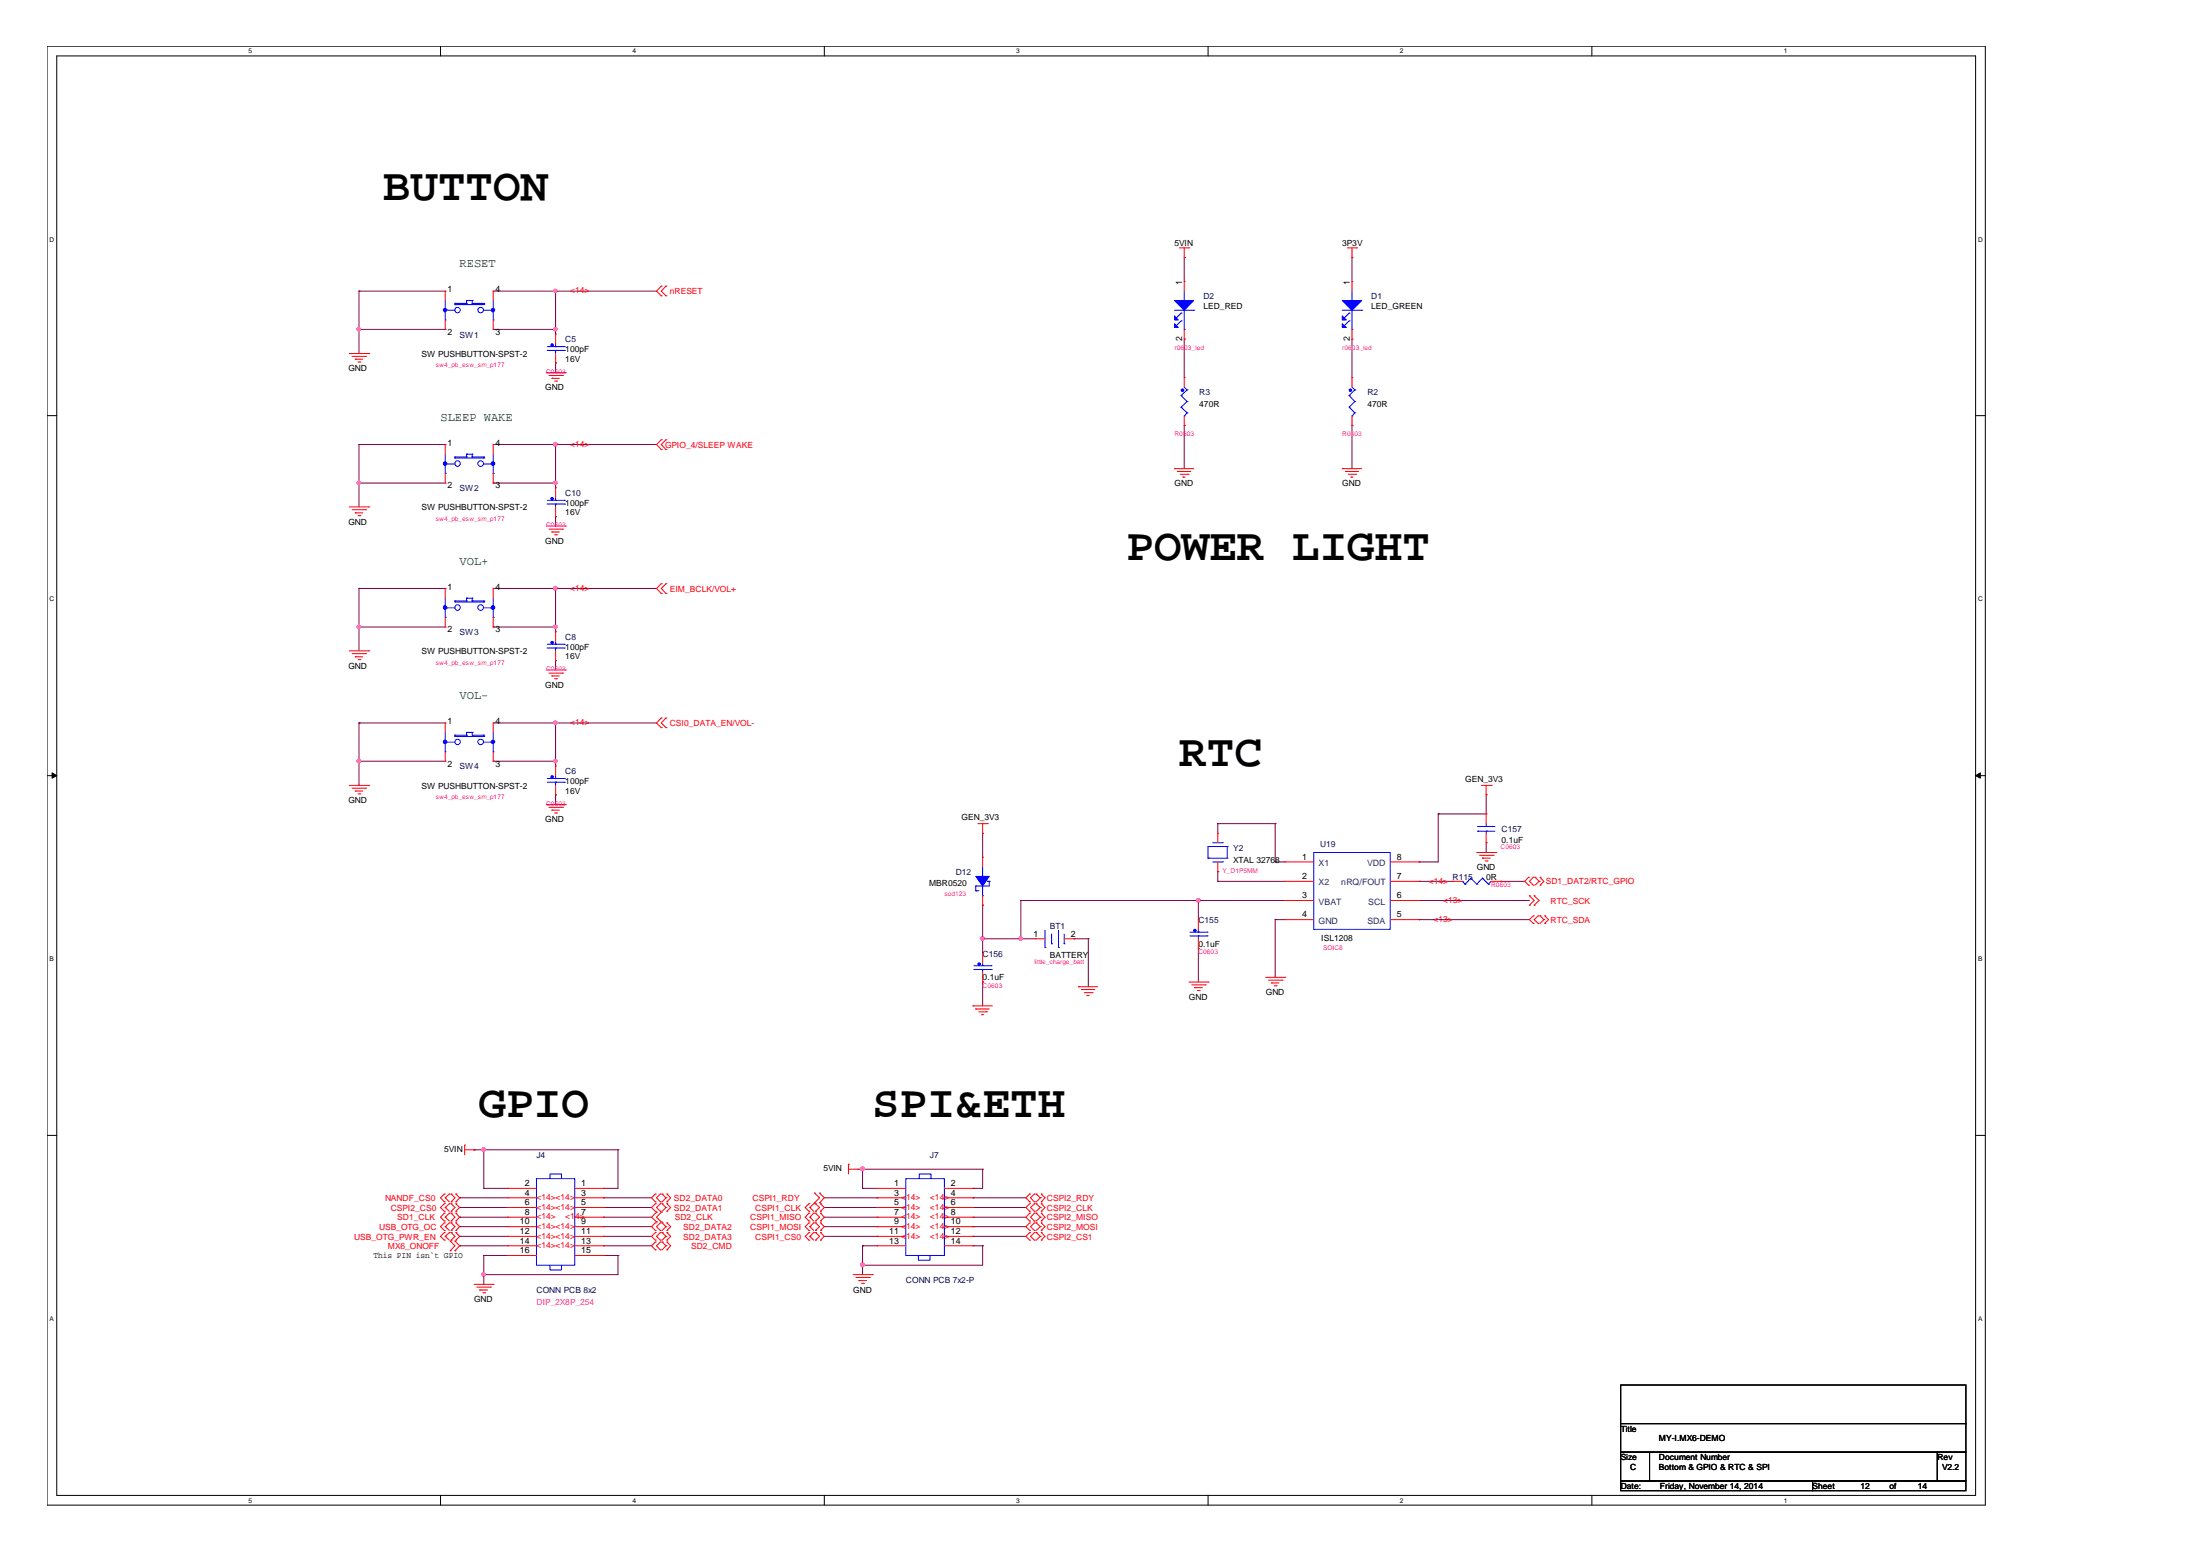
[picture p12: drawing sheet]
<svg xmlns="http://www.w3.org/2000/svg" width="297mm" height="210mm" viewBox="0 0 297 210" stroke-linecap="round" stroke-linejoin="round" font-family="sans-serif">
<path d="M6.3 6.2h261.8v197h-261.8zM7.7 7.5h259v194.4h-259z" fill="none" stroke="#000" stroke-width=".14"/>
<g fill="#fff">
<path d="M33.6 6.4h.5v1h-.5z"/>
<path d="M33.6 202h.5v1h-.5z"/>
</g>
<path d="M59.5 6.2v1.3M59.5 201.9v1.3" fill="none" stroke="#000" stroke-width=".14"/>
<g fill="#fff">
<path d="M85.4 6.4h.5v1h-.5z"/>
<path d="M85.4 202h.5v1h-.5z"/>
</g>
<path d="M111.3 6.2v1.3M111.3 201.9v1.3" fill="none" stroke="#000" stroke-width=".14"/>
<g fill="#fff">
<path d="M137.2 6.4h.5v1h-.5z"/>
<path d="M137.2 202h.5v1h-.5z"/>
</g>
<path d="M163.1 6.2v1.3M163.1 201.9v1.3" fill="none" stroke="#000" stroke-width=".14"/>
<g fill="#fff">
<path d="M189 6.4h.5v1h-.5z"/>
<path d="M189 202h.5v1h-.5z"/>
</g>
<path d="M214.9 6.2v1.3M214.9 201.9v1.3" fill="none" stroke="#000" stroke-width=".14"/>
<g fill="#fff">
<path d="M240.8 6.4h.5v1h-.5z"/>
<path d="M240.8 202h.5v1h-.5z"/>
<path d="M6.7 31.8h.6v1h-.6z"/>
<path d="M267.1 31.8h.6v1h-.6z"/>
<path d="M6.7 80.4h.6v1h-.6z"/>
<path d="M267.1 80.4h.6v1h-.6z"/>
</g>
<path d="M6.3 56.1h1.4M266.7 56.1h1.4" fill="none" stroke="#000" stroke-width=".14"/>
<g fill="#fff">
<path d="M6.7 129h.6v1h-.6z"/>
<path d="M267.1 129h.6v1h-.6z"/>
</g>
<path d="M6.3 104.7h1.4M266.7 104.7h1.4" fill="none" stroke="#000" stroke-width=".14"/>
<g fill="#000" stroke="#000" stroke-width=".14">
<path d="M7 104.3l.7 .4-.7 .3z" fill-rule="evenodd"/>
<path d="M266.7 104.7l.7-.4v.7z" fill-rule="evenodd"/>
</g>
<g fill="#fff">
<path d="M6.7 177.5h.5v1h-.5z"/>
<path d="M267.1 177.5h.5v1h-.5z"/>
</g>
<path d="M6.3 153.3h1.4M266.7 153.3h1.4M218.8 187h46.6v5.2h-46.6zM218.8 192.2h46.6v3.8h-46.6zM218.8 196h3.9v3.9h-3.9zM218.8 199.9h25.9v1.3h-25.9zM222.7 196h38.9v3.9h-38.9zM244.7 199.9h20.7v1.3h-20.7zM261.6 196h3.8v3.9h-3.8z" fill="none" stroke="#000" stroke-width=".14"/>
<g fill="none" stroke="#800040" stroke-width=".14">
<path d="M48.5 39.3h.1M48.5 39.3v8.4M48.5 39.3h11.6M66.6 39.3h22M75 39.3h.1M75 39.3v5.8M159.9 34.8h.1M159.9 34.8v3.2M182.5 34.8h.1M182.5 34.8v3.2M48.5 44.5h.1M48.5 44.5h11.6"/>
<path d="M66.6 44.5h.1M66.6 44.5h8.4M75 44.5h.1M75 49h.1M75 49v1.3M159.9 57.4h.1M159.9 45.8h.1M159.9 45.8v5.1M159.9 57.4v5.9M182.5 57.4h.1M182.5 45.8h.1M182.5 45.8v5.1"/>
<path d="M182.5 57.4v5.9M48.5 60h.1M48.5 65.2h.1M48.5 79.4h.1M48.5 60v8.4M48.5 79.4v8.5M48.5 65.2h11.6M48.5 60h11.6M48.5 79.4h11.6M66.6 65.2h.1M66.6 65.2h8.4M66.6 60h22"/>
<path d="M66.6 79.4h22M75 60h.1M75 65.2h.1M75 69.7h.1M75 79.4h.1M75 60v5.8M75 69.7v1.3M75 79.4v5.9M48.5 84.6h.1M48.5 97.6h.1M48.5 97.6v8.4M48.5 84.6h11.6"/>
<path d="M48.5 97.6h11.6M66.6 84.6h.1M66.6 84.6h8.4M66.6 97.6h22M75 84.6h.1M75 89.2h.1M75 97.6h.1M75 89.2v1.2M75 97.6v5.8M48.5 102.8h.1M48.5 102.8h11.6M66.6 102.8h.1"/>
<path d="M66.6 102.8h8.4M75 102.8h.1M75 107.3h.1M75 107.3v1.3M132.7 112.5h.1M132.7 112.5v3.2M164.4 111.2h.1M164.4 119h.1M164.4 117.7h.1M164.4 111.2h7.8M164.4 111.2v1.3M164.4 117.7v1.3"/>
<path d="M164.4 119h9.1M172.2 111.2h.1M172.2 116.3h.1M172.2 116.3h1.3M172.2 111.2v5.1M191.6 116.3h.1M191.6 119h.1M191.6 119h4.5M194.2 109.9h.1M194.2 109.9v6.4h-2.6M200.7 113.8h.1M200.7 107.3h.1"/>
<path d="M200.7 107.3v2.6h-6.5M200.7 113.8v1.3M202.6 119h.1M202.6 119h3.3M132.7 126.7h.1M132.7 132.6h.1M132.7 122.2h.1M132.7 126.7h7.1M132.7 122.2v6.5M132.7 132.6v3.2M137.8 121.6h.1M137.8 126.7h.1"/>
<path d="M137.8 121.6h35.7M137.8 121.6v5.1M145 126.7h.1M145 126.7h1.9M146.9 126.7h.1M146.9 126.7v6.5M161.8 121.6h.1M161.8 128h.1M161.8 121.6v2.5M161.8 128v4.6M172.2 124.1h.1M172.2 124.1v7.8"/>
<path d="M172.2 124.1h1.3M191.6 121.6h.1M191.6 124.1h.1M191.6 121.6h14.9M191.6 124.1h14.9M64 155.2h.1M64 155.2h19.4M65.3 155.2h.1M65.3 155.2v5.2M83.4 155.2h.1M83.4 155.2v5.2h-1.9M115.8 157.8h16.9"/>
<path d="M116.5 157.8h.1M116.5 157.8v2.6M132.7 157.8h.1M132.7 157.8v2.6h-1.3M62.1 163h.1M62.1 164.3h.1M62.1 165.6h.1M62.1 166.9h.1M62.1 161.7h.1M62.1 168.2h.1M62.1 161.7h6.4M62.1 163h6.4"/>
<path d="M62.1 164.3h6.4M62.1 165.6h6.4M62.1 166.9h6.4M62.1 168.2h6.4M65.3 160.4h.1M65.3 169.5h.1M65.3 172.1h.1M65.3 169.5v3.9M65.3 160.4h3.2M65.3 169.5h3.2M81.5 160.4h.1M81.5 169.5h.1"/>
<path d="M81.5 164.3h.1M81.5 166.9h.1M81.5 165.6h.1M81.5 168.2h.1M81.5 161.7h.1M81.5 163h.1M81.5 169.5h1.9M81.5 161.7h6.5M81.5 163h6.5M81.5 164.3h6.5M81.5 165.6h6.5M81.5 166.9h6.5"/>
<path d="M81.5 168.2h6.5M83.4 169.5h.1M83.4 169.5v2.6h-18.1M111.3 161.7h7.1M111.3 163h7.1M111.3 164.3h7.1M111.3 165.6h7.1M111.3 166.9h7.1M116.5 168.2h.1M116.5 170.8h.1M116.5 160.4h.1M116.5 160.4h1.9"/>
<path d="M116.5 168.2h1.9M116.5 168.2v3.9M118.4 161.7h.1M118.4 163h.1M118.4 164.3h.1M118.4 165.6h.1M118.4 166.9h.1M131.4 161.7h.1M131.4 163h.1M131.4 164.3h.1M131.4 165.6h.1M131.4 166.9h.1"/>
<path d="M131.4 168.2h.1M131.4 160.4h.1M131.4 161.7h7.1M131.4 163h7.1M131.4 164.3h7.1M131.4 165.6h7.1M131.4 166.9h7.1M131.4 168.2h1.3M132.7 168.2h.1M132.7 168.2v2.6h-16.2"/>
</g>
<g fill="#f0f" stroke="#f0f" stroke-width=".14">
<path d="M137.6 126.5h.4v.2v.2h-.2h-.2z" fill-rule="evenodd"/>
<path d="M132.5 126.5h.3l.1 .2-.1 .2h-.2h-.1z" fill-rule="evenodd"/>
<path d="M74.8 39.1h.3l.1 .2-.1 .1-.1 .1-.2-.1z" fill-rule="evenodd"/>
<path d="M74.8 44.3h.3l.1 .1-.1 .2-.1 .1-.2-.1z" fill-rule="evenodd"/>
<path d="M48.3 44.3h.3l.1 .1-.1 .2-.2 .1-.1-.1z" fill-rule="evenodd"/>
<path d="M48.3 65h.3l.1 .2-.1 .1-.2 .1-.1-.1z" fill-rule="evenodd"/>
<path d="M74.8 65h.3l.1 .2-.1 .1-.1 .1-.2-.1z" fill-rule="evenodd"/>
<path d="M74.8 59.8h.3l.1 .2-.1 .1-.1 .1-.2-.1z" fill-rule="evenodd"/>
<path d="M48.3 84.4h.3l.1 .2-.1 .2-.2 .1-.1-.1z" fill-rule="evenodd"/>
<path d="M74.8 84.4h.3l.1 .2-.1 .2-.1 .1-.2-.1z" fill-rule="evenodd"/>
<path d="M74.8 79.2h.3l.1 .2-.1 .2h-.1h-.2z" fill-rule="evenodd"/>
<path d="M48.3 102.6h.3l.1 .1-.1 .2-.2 .1-.1-.1z" fill-rule="evenodd"/>
<path d="M74.8 102.6h.3l.1 .1-.1 .2-.1 .1-.2-.1z" fill-rule="evenodd"/>
<path d="M74.8 97.4h.3l.1 .2-.1 .1-.1 .1-.2-.1z" fill-rule="evenodd"/>
<path d="M65.1 155h.2l.2 .1v.3l-.2 .1-.2-.1z" fill-rule="evenodd"/>
<path d="M65.1 171.9h.4v.1v.2l-.2 .1-.2-.1z" fill-rule="evenodd"/>
<path d="M137.6 126.5h.4v.2v.2h-.2h-.2z" fill-rule="evenodd"/>
<path d="M132.5 126.5h.3l.1 .2-.1 .2h-.2h-.1z" fill-rule="evenodd"/>
<path d="M74.8 39.1h.3l.1 .2-.1 .1-.1 .1-.2-.1z" fill-rule="evenodd"/>
<path d="M74.8 44.3h.3l.1 .1-.1 .2-.1 .1-.2-.1z" fill-rule="evenodd"/>
<path d="M48.3 44.3h.3l.1 .1-.1 .2-.2 .1-.1-.1z" fill-rule="evenodd"/>
<path d="M48.3 65h.3l.1 .2-.1 .1-.2 .1-.1-.1z" fill-rule="evenodd"/>
<path d="M74.8 65h.3l.1 .2-.1 .1-.1 .1-.2-.1z" fill-rule="evenodd"/>
<path d="M74.8 59.8h.3l.1 .2-.1 .1-.1 .1-.2-.1z" fill-rule="evenodd"/>
<path d="M48.3 84.4h.3l.1 .2-.1 .2-.2 .1-.1-.1z" fill-rule="evenodd"/>
<path d="M74.8 84.4h.3l.1 .2-.1 .2-.1 .1-.2-.1z" fill-rule="evenodd"/>
<path d="M74.8 79.2h.3l.1 .2-.1 .2h-.1h-.2z" fill-rule="evenodd"/>
<path d="M48.3 102.6h.3l.1 .1-.1 .2-.2 .1-.1-.1z" fill-rule="evenodd"/>
<path d="M74.8 102.6h.3l.1 .1-.1 .2-.1 .1-.2-.1z" fill-rule="evenodd"/>
<path d="M74.8 97.4h.3l.1 .2-.1 .1-.1 .1-.2-.1z" fill-rule="evenodd"/>
<path d="M65.1 155h.2l.2 .1v.3l-.2 .1-.2-.1z" fill-rule="evenodd"/>
<path d="M65.1 171.9h.4v.1v.2l-.2 .1-.2-.1z" fill-rule="evenodd"/>
<circle cx="161.8" cy="121.5" r=".25"/>
<circle cx="116.5" cy="170.7" r=".26"/>
<circle cx="116.5" cy="157.8" r=".26"/>
</g>
<g fill="none" stroke="#f00" stroke-width=".14">
<path d="M60.1 39.3h.1M60.1 39.3v1.3M66.6 39.3h.1M66.6 39.3v1.3M89.3 38.6h.1M89.3 39.9h.1M89.3 38.6l-.7 .7 .7 .6M89.9 39.9h.1M89.9 38.6h.1M89.9 38.6l-.6 .7 .6 .6M159.2 33.5h1.3M159.9 34.8h.1"/>
<path d="M159.9 38h.1M159.9 33.5v1.3M159.9 38v1.3M160.5 33.5h.1M181.9 33.5h1.3M182.5 34.8h.1M182.5 38h.1M182.5 33.5v1.3M182.5 38v1.3M183.2 33.5h.1M47.2 47.7h2.6M47.5 48.1h1.9"/>
<path d="M48 48.5h.1M48 48.5h1M48.3 48.9h.3M48.6 48.9h.1M49.4 48.1h.1M49.8 47.7h.1M60.1 44.5h.1M60.1 43.2v1.3M66.6 44.5h.1M66.6 43.2v1.3M73.7 50.3h2.6M74.1 50.7h1.8"/>
<path d="M74.5 51.1h.1M74.5 51.1h1M74.9 51.4h.2M75 45.1h.1M75 49h.1M75 45.1v1.3M75 47.7v1.3M75.1 51.4h.1M75.9 50.7h.1M76.3 50.3h.1M89.3 59.4h.1M89.3 59.4l-.7 .6 .7 .7"/>
<path d="M89.9 59.4h.1M89.9 59.4l-.6 .6 .6 .7M159.9 45.8h.1M159.9 50.9h.1M159.9 57.4h.1M159.9 44.5v1.3M159.9 50.9v1.4M159.9 56.1v1.3M182.5 45.8h.1M182.5 50.9h.1M182.5 57.4h.1M182.5 44.5v1.3"/>
<path d="M182.5 50.9v1.4M182.5 56.1v1.3M47.2 68.4h2.6M47.5 68.8h1.9M48 69.2h.1M48 69.2h1M48.3 69.6h.3M48.6 69.6h.1M49.4 68.8h.1M49.8 68.4h.1M60.1 60h.1M60.1 65.2h.1"/>
<path d="M60.1 79.4h.1M60.1 60v1.3M60.1 63.9v1.3M60.1 79.4v1.3M66.6 60h.1M66.6 65.2h.1M66.6 79.4h.1M66.6 60v1.3M66.6 63.9v1.3M66.6 79.4v1.3M73.7 71h2.6M74.1 71.4h1.8"/>
<path d="M74.5 71.8h.1M74.5 71.8h1M74.9 72.2h.2M75 65.8h.1M75 69.7h.1M75 65.8v1.4M75 68.4v1.3M75.1 72.2h.1M75.9 71.4h.1M76.3 71h.1M89.3 60.7h.1M89.3 78.8h.1"/>
<path d="M89.3 78.8l-.7 .6 .7 .7M89.9 60.7h.1M89.9 78.8h.1M89.9 78.8l-.6 .6 .6 .7M158.6 63.3h.1M158.6 63.3h2.6M159 63.6h.1M159 63.6h1.8M159.3 64h1.1M159.7 64.4h.1M159.7 64.4h.3M160.4 64h.1"/>
<path d="M181.2 63.3h.1M181.2 63.3h2.7M181.7 63.6h.1M181.7 63.6h1.7M182 64h1M182.4 64.4h.1M182.4 64.4h.3M183 64h.1M47.2 87.9h2.6M47.5 88.2h1.9M48 88.7h.1M48 88.7h1"/>
<path d="M48.3 89h.3M48.6 89h.1M49.4 88.2h.1M49.8 87.9h.1M60.1 97.6h.1M60.1 84.6h.1M60.1 83.3v1.3M60.1 97.6v1.3M66.6 97.6h.1M66.6 84.6h.1M66.6 83.3v1.3M66.6 97.6v1.3"/>
<path d="M73.7 90.4h2.6M74.1 90.9h1.8M74.5 91.2h.1M74.5 91.2h1M74.9 91.6h.2M75 85.3h.1M75 89.2h.1M75 85.3v1.3M75 87.9v1.3M75.1 91.6h.1M75.9 90.9h.1M76.3 90.4h.1"/>
<path d="M89.3 80.1h.1M89.3 96.9h.1M89.3 98.2h.1M89.3 96.9l-.7 .7 .7 .6M89.9 80.1h.1M89.9 98.2h.1M89.9 96.9h.1M89.9 96.9l-.6 .7 .6 .6M47.2 106h2.6M47.5 106.4h1.9M48 106.8h.1M48 106.8h1"/>
<path d="M48.3 107.2h.3M48.6 107.2h.1M49.4 106.4h.1M49.8 106h.1M60.1 102.8h.1M60.1 101.5v1.3M66.6 102.8h.1M66.6 101.5v1.3M73.7 108.6h2.6M74.1 109h1.8M74.5 109.4h.1M74.5 109.4h1"/>
<path d="M74.9 109.7h.2M75 103.4h.1M75 107.3h.1M75 103.4v1.3M75 106v1.3M75.1 109.7h.1M75.9 109h.1M76.3 108.6h.1M132 111.2h1.3M132.7 112.5h.1M132.7 115.7h.1M132.7 111.2v1.3"/>
<path d="M132.7 115.7v1.3M133.3 111.2h.1M164.4 117.7h.1M164.4 112.5h.1M164.4 112.5v1.3M164.4 116.3v1.4M173.5 116.3h.1M173.5 119h.1M173.5 116.3h3.9M173.5 119h3.9M187.7 116.3h3.9M187.7 119h3.9"/>
<path d="M191.6 119h.1M191.6 116.3h.1M196.1 119h.1M196.1 119h1.3M199.4 115.1h2.6M199.8 115.5h1.8M200 106h1.3M200.2 115.8h.1M200.2 115.8h1M200.5 116.2h.3M200.7 107.3h.1M200.7 113.8h.1"/>
<path d="M200.7 109.9h.1M200.7 106v1.3M200.7 109.9v1.3M200.7 112.5v1.3M200.8 116.2h.1M201.3 106h.1M201.3 119h1.3M201.6 115.5h.1M202 115.1h.1M202.6 119h.1M206.4 118.4h.1M206.4 119.5h.1"/>
<path d="M206.4 118.4l-.5 .6 .5 .5M207 118.4h.1M207 119.5h.1M207 118.4l-.5 .6 .5 .5M207.3 118.4h.1M207.3 118.4l.5 .6M207.8 119h.1M207.8 119l-.5 .5M207.9 119.5h.1M207.9 118.4h.1M207.9 118.4l.5 .6-.5 .5M131.4 135.8h.1"/>
<path d="M131.4 135.8h2.6M131.7 136.2h.1M131.7 136.2h1.9M132.2 136.6h1M132.5 137h.1M132.5 137h.3M132.7 122.2h.1M132.7 128.7h.1M132.7 132.6h.1M132.7 120.9v1.3M132.7 128.7v1.3M132.7 131.2v1.4"/>
<path d="M133.2 136.6h.1M139.8 126.7h.1M139.8 126.7h1.3M143.7 126.7h1.3M145 126.7h.1M145.6 133.2h.1M145.6 133.2h2.6M146 133.6h.1M146 133.6h1.8M146.4 134h1M146.8 134.4h.1M146.8 134.4h.3"/>
<path d="M147.4 134h.1M160.5 132.6h2.6M160.9 132.9h1.8M161.3 133.3h.1M161.3 133.3h1M161.7 133.7h.2M161.8 124.1h.1M161.8 128h.1M161.8 124.1v1.3M161.8 126.7v1.3M161.9 133.7h.1M162.7 132.9h.1"/>
<path d="M163.1 132.6h.1M170.9 131.9h2.6M171.3 132.3h1.8M171.7 132.7h.1M171.7 132.7h1M172 133.1h.3M172.3 133.1h.1M173.1 132.3h.1M173.5 131.9h.1M173.5 121.6h.1M173.5 124.1h.1M173.5 121.6h3.9"/>
<path d="M173.5 124.1h3.9M187.7 121.6h3.9M187.7 124.1h3.9M191.6 124.1h.1M191.6 121.6h.1M206.5 120.9h.1M206.5 122.2h.1M206.5 120.9l.6 .7-.6 .6M207 123.6h.1M207 124.6h.1M207 123.6l-.5 .5 .5 .5M207.1 120.9h.1"/>
<path d="M207.1 122.2h.1M207.1 120.9l.7 .7-.7 .6M207.7 123.6h.1M207.7 124.6h.1M207.7 123.6l-.6 .5 .6 .5M207.9 123.6h.1M207.9 123.6l.5 .5M208.4 124.1h.1M208.4 124.1l-.5 .5M208.6 124.6h.1M208.6 123.6h.1M208.6 123.6l.5 .5-.5 .5"/>
<path d="M62.7 154.6h.1M62.7 155.2h1.3M62.7 154.6v1.3M64 155.2h.1M114.6 157.2h.1M114.6 157.8h1.2M114.6 157.2v1.3M115.8 157.8h.1M60 163.5h.1M60 162.5h.1M60 164.8h.1M60 163.8h.1"/>
<path d="M60 166.1h.1M60 165.1h.1M60 167.4h.1M60 166.4h.1M60 162.2h.1M60 161.2h.1M60 165.1l-.5 .5 .5 .5M60 162.5l-.5 .5 .5 .5M60 166.4l-.5 .5 .5 .5M60 163.8l-.5 .5 .5 .5M60 161.2l-.5 .5 .5 .5M60.1 163h.1"/>
<path d="M60.1 164.3h.1M60.1 165.6h.1M60.1 166.9h.1M60.1 161.7h.1M60.1 161.7l.6 .5M60.1 163l.6 .5M60.1 164.3l.6 .5M60.1 165.6l.6 .5M60.1 166.9l.6 .5M60.7 162.5h.1M60.7 163.8h.1M60.7 165.1h.1"/>
<path d="M60.7 166.4h.1M60.7 161.2h.1M60.7 163.8l-.6 .5M60.7 162.5l-.6 .5M60.7 165.1l-.6 .5M60.7 166.4l-.6 .5M60.7 161.2l-.6 .5M60.8 168.8h.1M60.8 167.5h.1M60.8 167.5l.6 .7-.6 .6M60.9 162.5h.1M60.9 163.5h.1"/>
<path d="M60.9 163.8h.1M60.9 164.8h.1M60.9 165.1h.1M60.9 166.1h.1M60.9 166.4h.1M60.9 167.4h.1M60.9 161.2h.1M60.9 162.2h.1M60.9 162.5l.5 .5-.5 .5M60.9 163.8l.5 .5-.5 .5M60.9 165.1l.5 .5-.5 .5M60.9 166.4l.5 .5-.5 .5"/>
<path d="M60.9 161.2l.5 .5-.5 .5M61.4 167.5h.1M61.4 168.8h.1M61.4 167.5l.7 .7-.7 .6M61.6 162.5h.1M61.6 163.5h.1M61.6 163.8h.1M61.6 164.8h.1M61.6 165.1h.1M61.6 166.1h.1M61.6 166.4h.1M61.6 167.4h.1"/>
<path d="M61.6 161.2h.1M61.6 162.2h.1M61.6 162.5l.5 .5-.5 .5M61.6 165.1l.5 .5-.5 .5M61.6 163.8l.5 .5-.5 .5M61.6 166.4l.5 .5-.5 .5M61.6 161.2l.5 .5-.5 .5M64 173.4h2.6M64.4 173.8h1.8M64.8 174.1h.1M64.8 174.1h1M65.2 174.5h.2"/>
<path d="M65.4 174.5h.1M66.2 173.8h.1M66.6 173.4h.1M68.5 169.5h.1M68.5 160.4h.1M68.5 161.7h.1M68.5 163h.1M68.5 164.3h.1M68.5 165.6h.1M68.5 166.9h.1M68.5 168.2h.1M68.5 169.5h3.9"/>
<path d="M68.5 160.4h3.9M68.5 161.7h3.9M68.5 163h3.9M68.5 164.3h3.9M68.5 165.6h3.9M68.5 166.9h3.9M68.5 168.2h3.9M77.6 169.5h3.9M77.6 160.4h3.9M77.6 161.7h3.9M77.6 163h3.9M77.6 164.3h3.9"/>
<path d="M77.6 165.6h3.9M77.6 166.9h3.9M77.6 168.2h3.9M81.5 160.4h.1M81.5 161.7h.1M81.5 163h.1M81.5 164.3h.1M81.5 165.6h.1M81.5 166.9h.1M81.5 168.2h.1M81.5 169.5h.1M88.5 166.4h.1"/>
<path d="M88.5 167.4h.1M88.5 165.1h.1M88.5 166.1h.1M88.5 167.7h.1M88.5 168.7h.1M88.5 161.2h.1M88.5 162.2h.1M88.5 162.5h.1M88.5 163.5h.1M88.5 166.4l-.5 .5 .5 .5M88.5 165.1l-.5 .5 .5 .5M88.5 167.7l-.5 .5 .5 .5"/>
<path d="M88.5 162.5l-.5 .5 .5 .5M88.5 161.2l-.5 .5 .5 .5M88.6 163.6h.1M88.6 164.9h.1M88.6 163.6l-.6 .7 .6 .6M89.2 166.4h.1M89.2 167.4h.1M89.2 165.1h.1M89.2 166.1h.1M89.2 167.7h.1M89.2 168.7h.1M89.2 161.2h.1"/>
<path d="M89.2 162.2h.1M89.2 162.5h.1M89.2 163.5h.1M89.2 166.4l-.6 .5 .6 .5M89.2 167.7l-.6 .5 .6 .5M89.2 165.1l-.6 .5 .6 .5M89.2 161.2l-.6 .5 .6 .5M89.2 162.5l-.6 .5 .6 .5M89.3 164.9h.1M89.3 163.6h.1M89.3 163.6l-.7 .7 .7 .6M89.4 166.4h.1"/>
<path d="M89.4 165.1h.1M89.4 167.7h.1M89.4 161.2h.1M89.4 162.5h.1M89.4 167.7l.5 .5M89.4 166.4l.5 .5M89.4 165.1l.5 .5M89.4 161.2l.5 .5M89.4 162.5l.5 .5M89.9 166.9h.1M89.9 165.6h.1M89.9 168.2h.1"/>
<path d="M89.9 161.7h.1M89.9 163h.1M89.9 166.9l-.5 .5M89.9 165.6l-.5 .5M89.9 168.2l-.5 .5M89.9 161.7l-.5 .5M89.9 163l-.5 .5M90 167.4h.1M90 166.4h.1M90 166.1h.1M90 165.1h.1M90 168.7h.1"/>
<path d="M90 167.7h.1M90 162.2h.1M90 161.2h.1M90 163.5h.1M90 162.5h.1M90 166.4l.6 .5-.6 .5M90 162.5l.6 .5-.6 .5M90 167.7l.6 .5-.6 .5M90 165.1l.6 .5-.6 .5M90 161.2l.6 .5-.6 .5M109.2 163.5h.1M109.2 162.5h.1"/>
<path d="M109.2 164.8h.1M109.2 163.8h.1M109.2 166.1h.1M109.2 165.1h.1M109.2 167.4h.1M109.2 166.4h.1M109.2 165.1l-.5 .5 .5 .5M109.2 162.5l-.5 .5 .5 .5M109.2 166.4l-.5 .5 .5 .5M109.2 163.8l-.5 .5 .5 .5M109.3 163h.1M109.3 164.3h.1"/>
<path d="M109.3 165.6h.1M109.3 166.9h.1M109.3 163l.6 .5M109.3 164.3l.6 .5M109.3 165.6l.6 .5M109.3 166.9l.6 .5M109.9 162.5h.1M109.9 163.8h.1M109.9 165.1h.1M109.9 166.4h.1M109.9 162.5l-.6 .5M109.9 163.8l-.6 .5"/>
<path d="M109.9 165.1l-.6 .5M109.9 166.4l-.6 .5M110 162.4h.1M110 161.1h.1M110 161.1l.7 .6-.7 .7M110.1 162.5h.1M110.1 163.5h.1M110.1 163.8h.1M110.1 164.8h.1M110.1 165.1h.1M110.1 166.1h.1M110.1 166.4h.1"/>
<path d="M110.1 167.4h.1M110.1 162.5l.6 .5-.6 .5M110.1 163.8l.6 .5-.6 .5M110.1 165.1l.6 .5-.6 .5M110.1 166.4l.6 .5-.6 .5M110.7 161.1h.1M110.7 162.4h.1M110.7 161.1l.6 .6-.6 .7M110.8 162.5h.1M110.8 163.5h.1M110.8 163.8h.1M110.8 164.8h.1"/>
<path d="M110.8 165.1h.1M110.8 166.1h.1M110.8 166.4h.1M110.8 167.4h.1M110.8 162.5l.5 .5-.5 .5M110.8 165.1l.5 .5-.5 .5M110.8 163.8l.5 .5-.5 .5M110.8 166.4l.5 .5-.5 .5M115.2 172.1h2.6M115.6 172.4h1.8M116 172.9h.1M116 172.9h1"/>
<path d="M116.3 173.2h.3M116.6 173.2h.1M117.4 172.4h.1M117.8 172.1h.1M118.4 160.4h.1M118.4 161.7h.1M118.4 163h.1M118.4 164.3h.1M118.4 165.6h.1M118.4 166.9h.1M118.4 168.2h.1M118.4 160.4h3.9"/>
<path d="M118.4 161.7h3.9M118.4 163h3.9M118.4 164.3h3.9M118.4 165.6h3.9M118.4 166.9h3.9M118.4 168.2h3.9M127.5 160.4h3.9M127.5 161.7h3.9M127.5 163h3.9M127.5 164.3h3.9M127.5 165.6h3.9M127.5 166.9h3.9"/>
<path d="M127.5 168.2h3.9M131.4 160.4h.1M131.4 161.7h.1M131.4 163h.1M131.4 164.3h.1M131.4 165.6h.1M131.4 166.9h.1M131.4 168.2h.1M139 165.1h.1M139 166.1h.1M139 161.2h.1M139 162.2h.1"/>
<path d="M139 163.8h.1M139 164.8h.1M139 162.5h.1M139 163.5h.1M139 166.4h.1M139 167.4h.1M139 165.1l-.5 .5 .5 .5M139 162.5l-.5 .5 .5 .5M139 161.2l-.5 .5 .5 .5M139 163.8l-.5 .5 .5 .5M139 166.4l-.5 .5 .5 .5M139.7 165.1h.1"/>
<path d="M139.7 166.1h.1M139.7 161.2h.1M139.7 162.2h.1M139.7 163.8h.1M139.7 164.8h.1M139.7 162.5h.1M139.7 163.5h.1M139.7 166.4h.1M139.7 167.4h.1M139.7 165.1l-.6 .5 .6 .5M139.7 161.2l-.6 .5 .6 .5M139.7 162.5l-.6 .5 .6 .5"/>
<path d="M139.7 163.8l-.6 .5 .6 .5M139.7 166.4l-.6 .5 .6 .5M139.9 165.1h.1M139.9 161.2h.1M139.9 163.8h.1M139.9 162.5h.1M139.9 166.4h.1M139.9 165.1l.6 .5M139.9 161.2l.6 .5M139.9 163.8l.6 .5M139.9 162.5l.6 .5M139.9 166.4l.6 .5"/>
<path d="M140.5 165.6h.1M140.5 161.7h.1M140.5 164.3h.1M140.5 163h.1M140.5 166.9h.1M140.5 165.6l-.6 .5M140.5 161.7l-.6 .5M140.5 164.3l-.6 .5M140.5 163l-.6 .5M140.5 166.9l-.6 .5M140.6 166.1h.1M140.6 165.1h.1"/>
<path d="M140.6 162.2h.1M140.6 161.2h.1M140.6 164.8h.1M140.6 163.8h.1M140.6 163.5h.1M140.6 162.5h.1M140.6 167.4h.1M140.6 166.4h.1M140.6 162.5l.5 .5-.5 .5M140.6 165.1l.5 .5-.5 .5M140.6 161.2l.5 .5-.5 .5M140.6 166.4l.5 .5-.5 .5"/>
<path d="M140.6 163.8l.5 .5-.5 .5"/>
</g>
<g fill="none" stroke="#00f" stroke-width=".14">
<path d="M159.9 39.3v1.3M182.5 39.3v1.3M60.1 41.9h.1M60.1 43.2h.1M60.1 41.9h1.3M60.1 40.6v2.6M61.4 41h.1M61.4 41.1h.1M61.4 41v.1M61.4 41.1h3.9M61.4 41h1.6M63 40.6h.1"/>
<path d="M63 41h.1M63 40.6v.4M63 40.6h.8M63.8 41h.1M63.8 40.6h.1M63.8 40.6v.4M63.8 41h1.5M65.3 41.1h.1M65.3 41h.1M65.3 41.9h1.3M65.3 41v.1M66.6 41.9h.1"/>
<path d="M66.6 43.2h.1M66.6 40.6v2.6M73.9 47.3h2.3M73.9 46.8h2.3M75 47.3h.1M75 46.8h.1M75 46.4v.4M75 47.3v.4M76.2 47.3h.1M76.2 46.8h.1M158.6 41.9h2.6M159.5 42.3h.1"/>
<path d="M159.5 43.3h.1M159.5 53.4h.1M159.5 55h.1M159.5 42.3l-.7 .6M159.5 43.3l-.7 .7M159.5 53.4l.8 .8M159.5 55l.8 .7M159.9 40.6h.1M159.9 44.5h.1M159.9 56.1h.1M159.9 41.9v2.6M159.9 52.3l.4 .3"/>
<path d="M160.3 52.6h.1M160.3 54.2h.1M160.3 55.7h.1M160.3 52.6l-.8 .8M160.3 54.2l-.8 .8M160.3 55.7l-.4 .4M161.2 41.9h.1M181.2 41.9h2.7M182.2 42.3h.1M182.2 43.3h.1M182.2 53.4h.1M182.2 55h.1"/>
<path d="M182.2 42.3l-.7 .6M182.2 43.3l-.7 .7M182.2 53.4l.7 .8M182.2 55l.7 .7M182.5 40.6h.1M182.5 44.5h.1M182.5 56.1h.1M182.5 41.9v2.6M182.5 52.3l.4 .3M182.9 52.6h.1M182.9 54.2h.1M182.9 55.7h.1"/>
<path d="M182.9 52.6l-.7 .8M182.9 54.2l-.7 .8M182.9 55.7l-.4 .4M183.9 41.9h.1M60.1 62.6h.1M60.1 63.9h.1M60.1 61.3v2.6M60.1 62.6h1.3M61.4 61.7h.1M61.4 61.8h.1M61.4 61.7v.1M61.4 61.8h3.9"/>
<path d="M61.4 61.7h1.6M63 61.3h.1M63 61.7h.1M63 61.3v.4M63 61.3h.8M63.8 61.7h.1M63.8 61.3h.1M63.8 61.3v.4M63.8 61.7h1.5M65.3 61.8h.1M65.3 61.7h.1M65.3 61.7v.1"/>
<path d="M65.3 62.6h1.3M66.6 62.6h.1M66.6 63.9h.1M66.6 61.3v2.6M73.9 68h2.3M73.9 67.5h2.3M75 68h.1M75 67.5h.1M75 67.2v.3M75 68v.4M76.2 68h.1M76.2 67.5h.1"/>
<path d="M60.1 82.1h.1M60.1 83.3h.1M60.1 80.7v2.6M60.1 98.9v2.6M60.1 82.1h1.3M61.4 99.2h.1M61.4 99.4h.1M61.4 81.1h.1M61.4 81.3h.1M61.4 99.4h3.9M61.4 99.2h1.6M61.4 81.1v.2"/>
<path d="M61.4 99.2v.2M61.4 81.3h3.9M61.4 81.1h1.6M63 98.9h.1M63 99.2h.1M63 80.7h.1M63 81.1h.1M63 98.9h.8M63 80.7v.4M63 98.9v.3M63 80.7h.8M63.8 99.2h.1"/>
<path d="M63.8 98.9h.1M63.8 81.1h.1M63.8 80.7h.1M63.8 99.2h1.5M63.8 80.7v.4M63.8 98.9v.3M63.8 81.1h1.5M65.3 99.4h.1M65.3 99.2h.1M65.3 81.3h.1M65.3 81.1h.1M65.3 81.1v.2"/>
<path d="M65.3 99.2v.2M65.3 82.1h1.3M66.6 82.1h.1M66.6 83.3h.1M66.6 80.7v2.6M66.6 98.9v2.6M73.9 87.5h2.3M73.9 87h2.3M75 87.5h.1M75 87h.1M75 86.6v.4M75 87.5v.4"/>
<path d="M76.2 87.5h.1M76.2 87h.1M60.1 100.2h.1M60.1 101.5h.1M60.1 100.2h1.3M65.3 100.2h1.3M66.6 100.2h.1M66.6 101.5h.1M73.9 105.6h2.3M73.9 105.1h2.3M75 105.6h.1M75 105.1h.1"/>
<path d="M75 104.7v.4M75 105.6v.4M76.2 105.6h.1M76.2 105.1h.1M131.7 119.6h.1M131.7 119.6v.6M132.7 118.3h.1M132.7 117v1.3M132.7 119.6v1.3M133.3 119h.1M133.3 119h.3M133.6 119h.1"/>
<path d="M133.6 119v.6h-1.9M163.1 114.3h.1M163.1 115.8h.1M163.1 115.8h2.6M163.1 114.3h2.6M163.1 114.3v1.5M163.7 116.3h1.4M163.7 113.8h1.4M165.1 116.3h.1M165.1 113.8h.1M165.7 115.8h.1M165.7 114.3h.1"/>
<path d="M165.7 114.3v1.5M177.4 115.1h10.3v10.3h-10.3zM197.4 119h.1M197.4 119l.4 .4M197.8 119.4h.1M198.6 118.5h.1M198.6 118.5l.8 .9M198.6 118.5l-.8 .9M199.4 119.4h.1M199.5 111.6h.1M199.5 112.2h.1M199.5 111.6h2.3"/>
<path d="M199.5 112.2h2.3M200.2 118.5h.1M200.2 118.5l.8 .9M200.2 118.5l-.8 .9M200.7 112.2h.1M200.7 111.6h.1M200.7 111.2v.4M200.7 112.2v.3M201 119.4h.1M201.3 119l-.3 .4M131.5 130.9h2.3M131.5 130.4h2.3"/>
<path d="M131.7 120.2h.1M131.7 120.2h.3M132 120.2h.1M132.7 120.9h.1M132.7 130.9h.1M132.7 130.4h.1M132.7 130v.4M132.7 130.9v.3M133.8 130.9h.1M133.8 130.4h.1M141.1 127.9h.1M141.1 125.6v2.3"/>
<path d="M142 127.4h.1M142 126.1v1.3M142.9 127.9h.1M142.9 125.6v2.3M143.7 127.4h.1M143.7 126.1v1.3M160.7 126.3h2.3M160.7 125.8h2.3M161.8 126.3h.1M161.8 125.8h.1M161.8 125.4v.4M161.8 126.3v.4"/>
<path d="M163 126.3h.1M163 125.8h.1M72.4 159.1h5.2v11.7h-5.2zM74.3 159.1v-.6h1.5v.6M122.3 159.1h5.2v10.4h-5.2zM124.1 159.1v-.6h1.6v.6M74.3 170.8v.6h1.5v-.6M124 169.5v.6h1.6v-.6"/>
<circle cx="61.8" cy="41.9" r=".37"/>
<circle cx="64.9" cy="41.9" r=".37"/>
<circle cx="61.8" cy="62.6" r=".38"/>
<circle cx="64.9" cy="62.6" r=".38"/>
<circle cx="61.8" cy="82" r=".38"/>
<circle cx="64.9" cy="82" r=".38"/>
<circle cx="61.8" cy="100.1" r=".37"/>
<circle cx="64.9" cy="100.1" r=".37"/>
</g>
<g fill="#00f" stroke="#00f" stroke-width=".14">
<path d="M131.7 118.3h1.9l-.9 1.3z" fill-rule="evenodd"/>
<path d="M158.6 40.6h2.6l-1.3 1.3z" fill-rule="evenodd"/>
<path d="M158.6 42.6l.5 .6h-.5z" fill-rule="evenodd"/>
<path d="M158.6 43.7l.5 .5h-.5z" fill-rule="evenodd"/>
<path d="M66.4 100h.3l.1 .1-.1 .2-.2 .1-.1-.1z" fill-rule="evenodd"/>
<path d="M59.9 100h.3l.1 .1-.1 .2-.1 .1-.2-.1z" fill-rule="evenodd"/>
<path d="M159.5 52.5h.3v.3h-.3z" fill-rule="evenodd"/>
<path d="M74.4 46.4h.3v.3h-.3z" fill-rule="evenodd"/>
<path d="M66.4 62.4l.1-.1 .3 .1-.1 .4h-.2h-.1z" fill-rule="evenodd"/>
<path d="M59.9 62.4l.2-.1 .2 .1-.1 .4h-.1h-.2z" fill-rule="evenodd"/>
<path d="M161.2 125.5h.2v.2h-.2z" fill-rule="evenodd"/>
<path d="M181.2 40.6h2.7l-1.4 1.3z" fill-rule="evenodd"/>
<path d="M181.2 42.6l.6 .6h-.6z" fill-rule="evenodd"/>
<path d="M181.2 43.7l.6 .5h-.6z" fill-rule="evenodd"/>
<path d="M182.2 52.5h.2v.3h-.2z" fill-rule="evenodd"/>
<path d="M74.4 104.7h.3v.3h-.3z" fill-rule="evenodd"/>
<path d="M74.4 67.2h.3v.2h-.3z" fill-rule="evenodd"/>
<path d="M66.4 81.8h.1l.3 .1-.1 .3-.2 .1-.1-.1z" fill-rule="evenodd"/>
<path d="M59.9 81.8h.2l.2 .1-.1 .3-.1 .1-.2-.1z" fill-rule="evenodd"/>
<path d="M132.1 130h.2v.3h-.2z" fill-rule="evenodd"/>
<path d="M66.4 41.7h.3l.1 .1-.1 .2-.2 .1-.1-.1z" fill-rule="evenodd"/>
<path d="M59.9 41.7h.3l.1 .1-.1 .2-.1 .1-.2-.1z" fill-rule="evenodd"/>
<path d="M74.4 86.6h.3v.3h-.3z" fill-rule="evenodd"/>
</g>
<g font-size="6.2">
<text x="51.7" y="27">BUTTON</text>
<text x="152.1" y="75.6">POWER LIGHT</text>
<text x="159.2" y="103.4">RTC</text>
<text x="64.6" y="150.7">GPIO</text>
<text x="117.8" y="150.7">SPI&amp;ETH</text>
</g>
<g font-size="1.7" fill="#008000">
<text x="62.1" y="36.1">RESET</text>
<text x="59.5" y="56.8">SLEEP WAKE</text>
<text x="62.1" y="76.2">VOL+</text>
<text x="62.1" y="94.4">VOL-</text>
</g>
<g font-size="1.2">
<text x="60.4" y="39.4">1</text>
<text x="66.9" y="39.4">4</text>
<text x="159.6" y="38.4" transform="rotate(-90 159.6 38.4)">1</text>
<text x="182.2" y="38.4" transform="rotate(-90 182.2 38.4)">1</text>
<text x="60.4" y="45.2">2</text>
<text x="66.9" y="45.2">3</text>
<text x="159.6" y="46" transform="rotate(-90 159.6 46)">2</text>
<text x="182.2" y="46" transform="rotate(-90 182.2 46)">2</text>
<text x="60.4" y="60.2">1</text>
<text x="60.4" y="65.9">2</text>
<text x="66.9" y="60.2">4</text>
<text x="66.9" y="65.9">3</text>
<text x="60.4" y="79.6">1</text>
<text x="66.9" y="79.6">4</text>
<text x="60.4" y="85.3">2</text>
<text x="66.9" y="85.3">3</text>
<text x="60.4" y="97.7">1</text>
<text x="66.9" y="97.7">4</text>
<text x="60.4" y="103.5">2</text>
<text x="66.9" y="103.5">3</text>
<text x="175.8" y="116">1</text>
<text x="175.8" y="118.7">2</text>
<text x="188.6" y="118.7">7</text>
<text x="188.6" y="116">8</text>
<text x="175.8" y="121.3">3</text>
<text x="175.8" y="123.8">4</text>
<text x="188.6" y="121.3">6</text>
<text x="188.6" y="123.8">5</text>
<text x="139.5" y="126.4">1</text>
<text x="144.6" y="126.4">2</text>
<text x="70.9" y="160.1">2</text>
<text x="70.9" y="161.4">4</text>
<text x="78.5" y="160.1">1</text>
<text x="78.5" y="161.4">3</text>
<text x="120.7" y="160.1">1</text>
<text x="120.7" y="161.4">3</text>
<text x="128.4" y="160.1">2</text>
<text x="128.4" y="161.4">4</text>
<text x="70.2" y="165.3">10</text>
<text x="70.2" y="166.6">12</text>
<text x="70.2" y="167.9">14</text>
<text x="70.9" y="162.7">6</text>
<text x="70.9" y="164">8</text>
<text x="78.5" y="162.7">5</text>
<text x="78.5" y="164">7</text>
<text x="78.5" y="165.3">9</text>
<text x="78.5" y="166.6">11</text>
<text x="78.5" y="167.9">13</text>
<text x="120.1" y="166.6">11</text>
<text x="120.1" y="167.9">13</text>
<text x="120.7" y="162.7">5</text>
<text x="120.7" y="164">7</text>
<text x="120.7" y="165.3">9</text>
<text x="128.4" y="162.7">6</text>
<text x="128.4" y="164">8</text>
<text x="128.4" y="165.3">10</text>
<text x="128.4" y="166.6">12</text>
<text x="128.4" y="167.9">14</text>
<text x="70.2" y="169.2">16</text>
<text x="78.5" y="169.2">15</text>
</g>
<g font-size="1.2" fill="#004080">
<text x="178" y="116.9">X1</text>
<text x="178" y="119.5">X2</text>
<text x="181.1" y="119.5">nRQ/FOUT</text>
<text x="184.6" y="116.9">VDD</text>
<text x="178" y="122.1">VBAT</text>
<text x="178" y="124.7">GND</text>
<text x="184.6" y="124.7">SDA</text>
<text x="184.7" y="122.1">SCL</text>
</g>
<g font-size="1.1">
<text x="158.6" y="33.2">5VIN</text>
<text x="181.2" y="33.2">3P3V</text>
<text x="162.5" y="41.7">LED_RED</text>
<text x="185.1" y="41.7">LED_GREEN</text>
<text x="76.3" y="47.5">100pF</text>
<text x="47" y="50.1">GND</text>
<text x="56.9" y="48.1">SW PUSHBUTTON-SPST-2</text>
<text x="73.6" y="52.7">GND</text>
<text x="76.3" y="48.8">16V</text>
<text x="161.9" y="54.9">470R</text>
<text x="184.6" y="54.9">470R</text>
<text x="158.6" y="65.6">GND</text>
<text x="181.2" y="65.6">GND</text>
<text x="47" y="70.8">GND</text>
<text x="56.9" y="68.9">SW PUSHBUTTON-SPST-2</text>
<text x="76.3" y="68.3">100pF</text>
<text x="76.3" y="69.5">16V</text>
<text x="73.6" y="73.4">GND</text>
<text x="56.9" y="88.3">SW PUSHBUTTON-SPST-2</text>
<text x="76.3" y="87.7">100pF</text>
<text x="76.3" y="89">16V</text>
<text x="47" y="90.3">GND</text>
<text x="73.6" y="92.9">GND</text>
<text x="56.9" y="106.4">SW PUSHBUTTON-SPST-2</text>
<text x="76.3" y="105.8">100pF</text>
<text x="76.3" y="107.1">16V</text>
<text x="197.8" y="105.6">GEN_3V3</text>
<text x="47" y="108.4">GND</text>
<text x="73.6" y="111">GND</text>
<text x="129.8" y="110.7">GEN_3V3</text>
<text x="202.7" y="113.8">0.1uF</text>
<text x="125.4" y="119.6">MBR0520</text>
<text x="166.5" y="116.4">XTAL 32768</text>
<text x="199.4" y="117.4">GND</text>
<text x="200.7" y="118.8">0R</text>
<text x="141.7" y="129.3">BATTERY</text>
<text x="161.8" y="127.8">0.1uF</text>
<text x="178.4" y="127.1">ISL1208</text>
<text x="132.7" y="132.3">0.1uF</text>
<text x="160.5" y="135">GND</text>
<text x="170.9" y="134.3">GND</text>
<text x="60" y="155.5">5VIN</text>
<text x="111.2" y="158.1">5VIN</text>
<text x="50.4" y="169.8">This PIN isn`t GPIO</text>
<text x="64" y="175.7">GND</text>
<text x="115.2" y="174.5">GND</text>
<text x="218.8" y="193.3">Title</text>
<text x="218.8" y="197.1">Size</text>
<text x="224" y="197.1">Document Number</text>
<text x="224" y="194.5">MY-I.MX6-DEMO</text>
<text x="261.6" y="197.1">Rev</text>
<text x="218.8" y="201">Date:</text>
<text x="220.1" y="198.4">C</text>
<text x="224" y="198.4">Bottom &amp; GPIO &amp; RTC &amp; SPI</text>
<text x="224.1" y="201">Friday, November 14, 2014</text>
<text x="244.7" y="201">Sheet</text>
<text x="251.2" y="201">12</text>
<text x="255.1" y="201">of</text>
<text x="259" y="201">14</text>
<text x="262.2" y="198.4">V2.2</text>
</g>
<g font-size="1.1" fill="#f00">
<text x="77" y="39.6">&lt;14&gt;</text>
<text x="90.4" y="39.7">nRESET</text>
<text x="77" y="60.3">&lt;14&gt;</text>
<text x="89.8" y="60.5">GPIO_4/SLEEP WAKE</text>
<text x="77" y="79.8">&lt;14&gt;</text>
<text x="90.4" y="79.9">EIM_BCLK/VOL+</text>
<text x="77" y="97.9">&lt;14&gt;</text>
<text x="90.4" y="98">CSI0_DATA_EN/VOL-</text>
<text x="192.9" y="119.3">&lt;14&gt;</text>
<text x="208.7" y="119.4">SD1_DAT2/RTC_GPIO</text>
<text x="193.5" y="124.5">&lt;13&gt;</text>
<text x="194.9" y="121.8">&lt;13&gt;</text>
<text x="209.3" y="122">RTC_SCK</text>
<text x="209.3" y="124.6">RTC_SDA</text>
<text x="47.8" y="167.4">USB_OTG_PWR_EN</text>
<text x="51.2" y="166">USB_OTG_OC</text>
<text x="52" y="162.2">NANDF_CS0</text>
<text x="52.7" y="163.5">CSPI2_CS0</text>
<text x="53.6" y="164.7">SD1_CLK</text>
<text x="72.4" y="164.6">&lt;14&gt;</text>
<text x="72.4" y="163.3">&lt;14&gt;&lt;14&gt;</text>
<text x="72.4" y="165.9">&lt;14&gt;&lt;14&gt;</text>
<text x="72.4" y="167.2">&lt;14&gt;&lt;14&gt;</text>
<text x="72.4" y="162">&lt;14&gt;&lt;14&gt;</text>
<text x="76.3" y="164.6">&lt;14&gt;</text>
<text x="91" y="162.2">SD2_DATA0</text>
<text x="91" y="163.5">SD2_DATA1</text>
<text x="91.1" y="164.7">SD2_CLK</text>
<text x="92.2" y="167.4">SD2_DATA3</text>
<text x="92.2" y="166">SD2_DATA2</text>
<text x="101.3" y="164.7">CSPI1_MISO</text>
<text x="101.3" y="166">CSPI1_MOSI</text>
<text x="101.6" y="162.2">CSPI1_RDY</text>
<text x="102" y="163.5">CSPI1_CLK</text>
<text x="102" y="167.4">CSPI1_CS0</text>
<text x="121.7" y="163.3">&lt;</text>
<text x="121.7" y="167.2">&lt;</text>
<text x="121.7" y="164.6">&lt;</text>
<text x="121.7" y="165.9">&lt;</text>
<text x="121.7" y="162">&lt;</text>
<text x="122.3" y="163.3">14&gt;</text>
<text x="122.3" y="167.2">14&gt;</text>
<text x="122.3" y="164.6">14&gt;</text>
<text x="122.3" y="165.9">14&gt;</text>
<text x="122.3" y="162">14&gt;</text>
<text x="125.6" y="165.9">&lt;14&gt;</text>
<text x="125.6" y="162">&lt;14&gt;</text>
<text x="125.6" y="164.6">&lt;14&gt;</text>
<text x="125.6" y="163.3">&lt;14&gt;</text>
<text x="125.6" y="167.2">&lt;14&gt;</text>
<text x="141.4" y="166">CSPI2_MOSI</text>
<text x="141.4" y="162.2">CSPI2_RDY</text>
<text x="141.4" y="164.7">CSPI2_MISO</text>
<text x="141.4" y="163.5">CSPI2_CLK</text>
<text x="141.4" y="167.4">CSPI2_CS1</text>
<text x="52.4" y="168.6">MX6_ONOFF</text>
<text x="72.4" y="168.5">&lt;14&gt;&lt;14&gt;</text>
<text x="93.3" y="168.6">SD2_CMD</text>
</g>
<g font-size="1.1" fill="#000080">
<text x="162.5" y="40.4">D2</text>
<text x="185.1" y="40.4">D1</text>
<text x="62.1" y="45.6">SW1</text>
<text x="76.3" y="46.2">C5</text>
<text x="161.9" y="53.4">R3</text>
<text x="184.6" y="53.4">R2</text>
<text x="62.1" y="66.3">SW2</text>
<text x="76.3" y="66.9">C10</text>
<text x="62.1" y="85.7">SW3</text>
<text x="76.3" y="86.4">C8</text>
<text x="62.1" y="103.9">SW4</text>
<text x="76.3" y="104.5">C6</text>
<text x="202.7" y="112.3">C157</text>
<text x="129" y="118.1">D12</text>
<text x="166.5" y="114.9">Y2</text>
<text x="178.3" y="114.4">U19</text>
<text x="196.1" y="118.8">R115</text>
<text x="141.7" y="125.4">BT1</text>
<text x="161.8" y="124.6">C155</text>
<text x="132.7" y="129.1">C156</text>
<text x="72.4" y="156.3">J4</text>
<text x="125.6" y="156.3">J7</text>
<text x="122.3" y="173.2">CONN PCB 7x2-P</text>
<text x="72.4" y="174.5">CONN PCB 8x2</text>
</g>
<text font-size="1.1" fill="#f0f" x="72.4" y="176.2">DIP_2X8P_254</text>
<g font-size=".9">
<text x="33.6" y="7.2">5</text>
<text x="85.4" y="7.2">4</text>
<text x="137.2" y="7.2">3</text>
<text x="189" y="7.2">2</text>
<text x="240.8" y="7.2">1</text>
<text x="6.7" y="32.6">D</text>
<text x="267.1" y="32.6">D</text>
<text x="6.7" y="81.2">C</text>
<text x="267.1" y="81.2">C</text>
<text x="6.7" y="129.8">B</text>
<text x="267.1" y="129.8">B</text>
<text x="6.7" y="178.3">A</text>
<text x="267.1" y="178.3">A</text>
<text x="33.6" y="202.8">5</text>
<text x="85.4" y="202.8">4</text>
<text x="137.2" y="202.8">3</text>
<text x="189" y="202.8">2</text>
<text x="240.8" y="202.8">1</text>
</g>
<g font-size=".9" fill="#f0f">
<text x="158.6" y="47.2">r0603_led</text>
<text x="181.2" y="47.2">r0603_led</text>
<text x="58.8" y="49.5">sw4_pb_esw_sm_p177</text>
<text x="73.7" y="50.5">C0603</text>
<text x="158.6" y="58.9">R0603</text>
<text x="181.2" y="58.9">R0603</text>
<text x="58.8" y="70.3">sw4_pb_esw_sm_p177</text>
<text x="73.7" y="71.2">C0603</text>
<text x="58.8" y="89.7">sw4_pb_esw_sm_p177</text>
<text x="73.7" y="90.6">C0603</text>
<text x="58.8" y="107.8">sw4_pb_esw_sm_p177</text>
<text x="73.7" y="108.8">C0603</text>
<text x="165.1" y="117.8">Y_D1P5MM</text>
<text x="201.3" y="119.8">R0603</text>
<text x="202.6" y="114.6">C0603</text>
<text x="127.5" y="120.9">sod123</text>
<text x="139.7" y="130.1">little_charge_batt</text>
<text x="161.8" y="128.8">C0603</text>
<text x="178.6" y="128.2">SOIC8</text>
<text x="132.7" y="133.4">C0603</text>
</g>
</svg>
